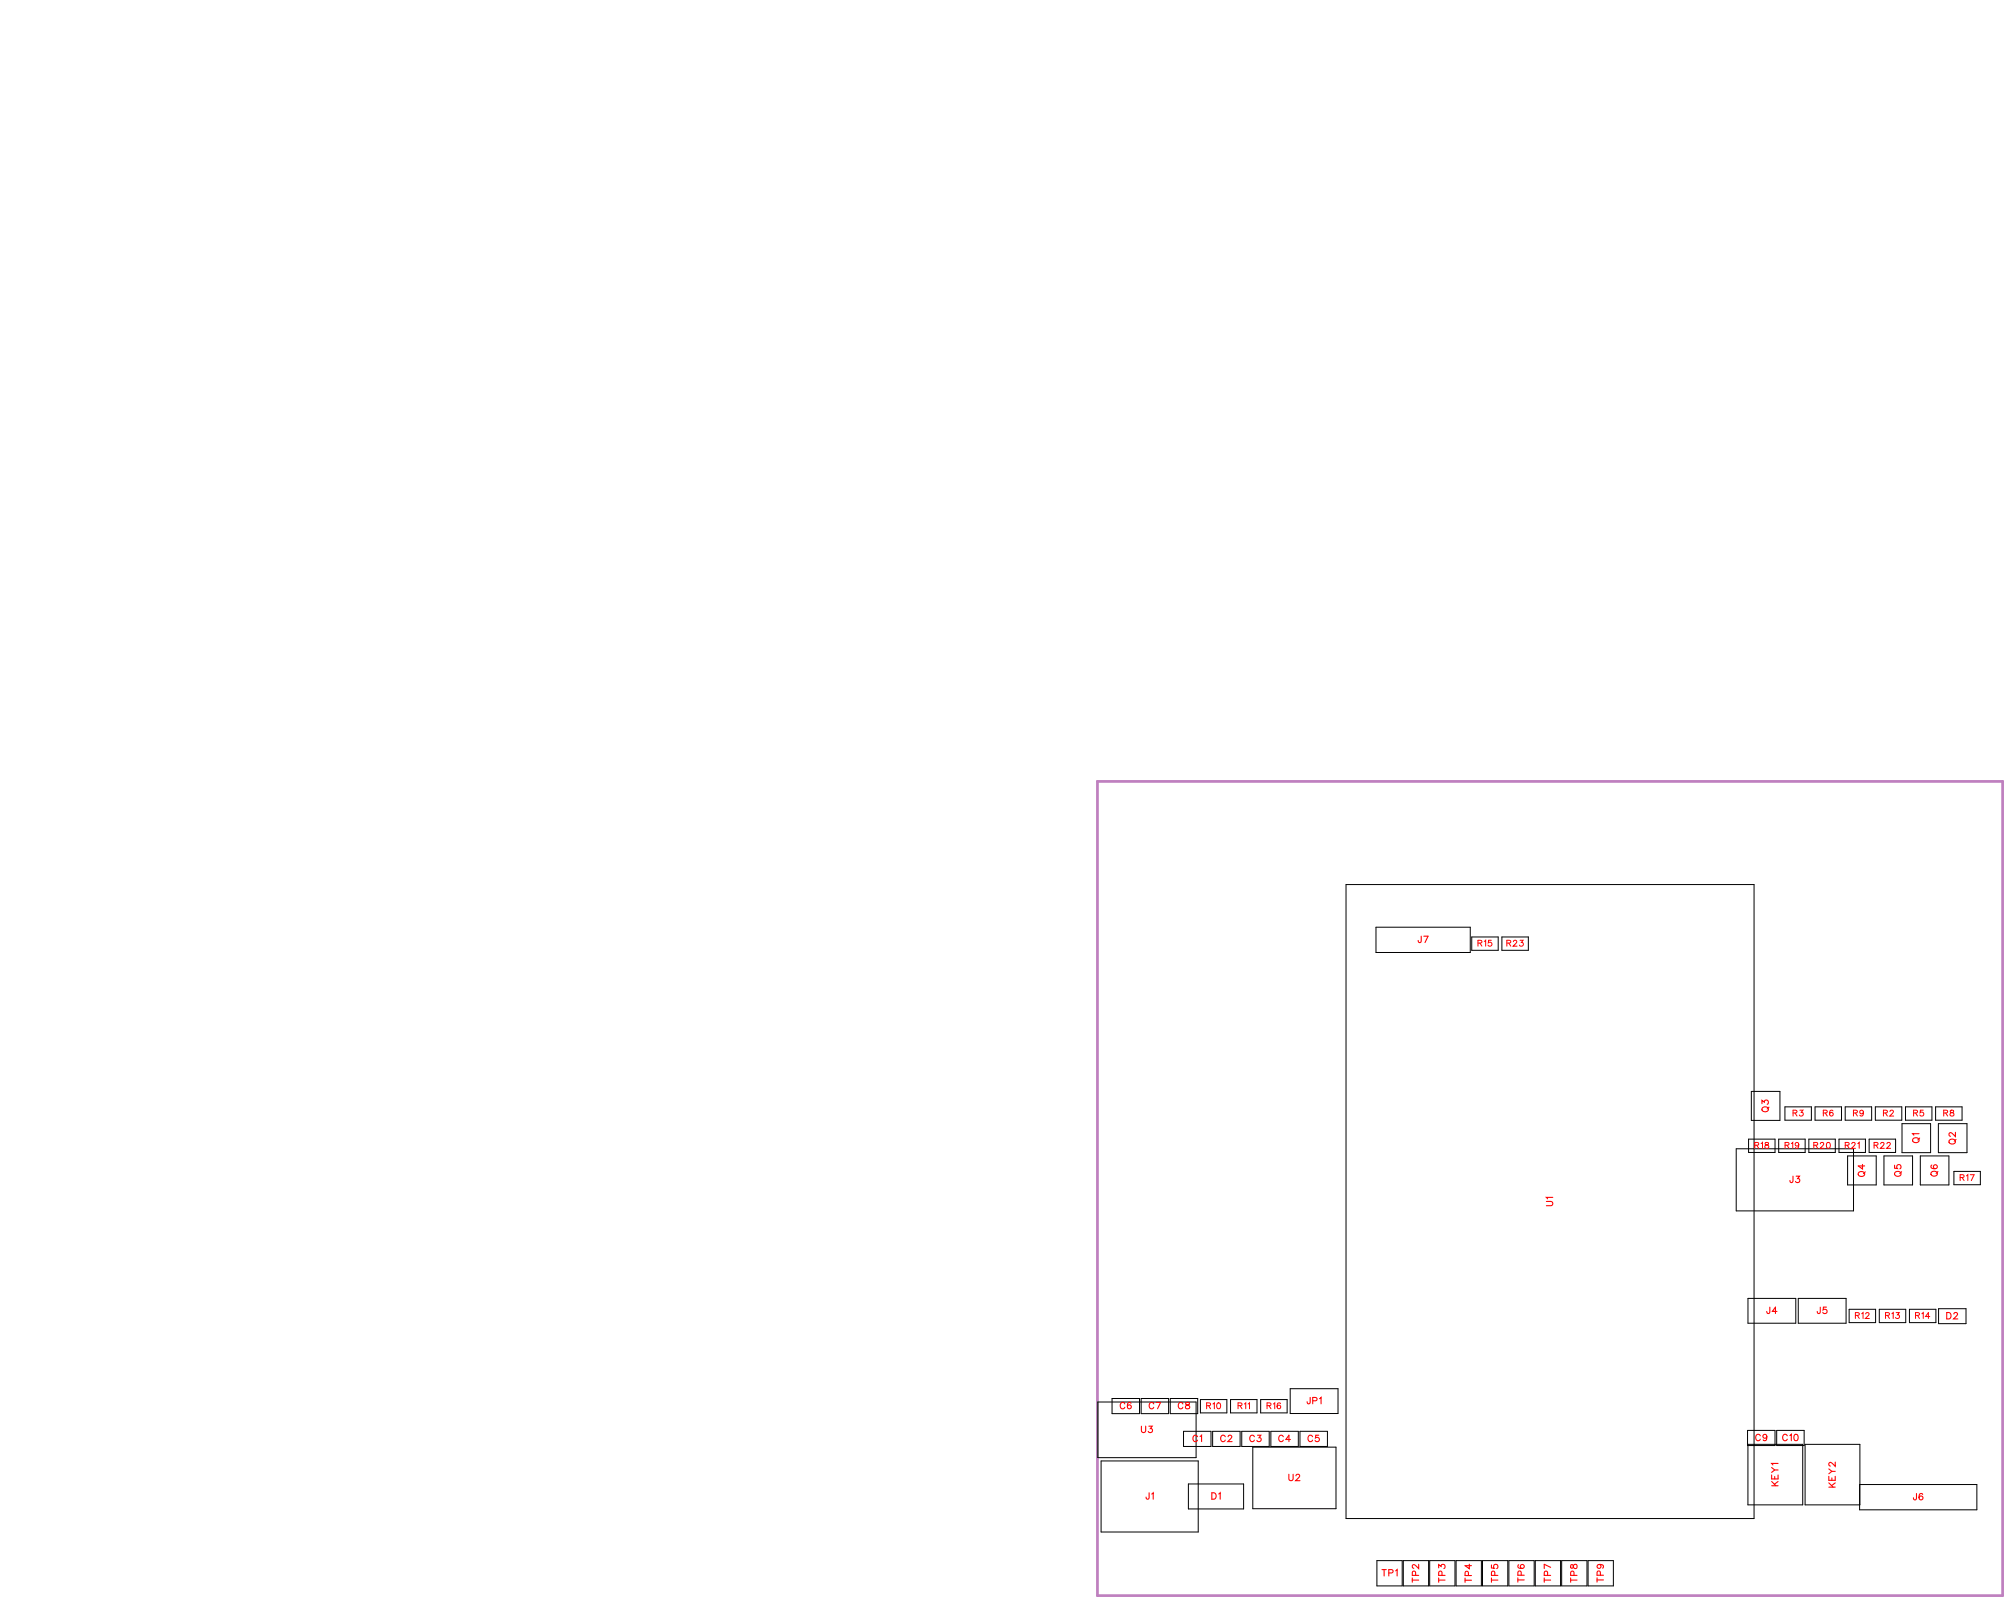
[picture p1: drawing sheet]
<svg xmlns="http://www.w3.org/2000/svg" width="222mm" height="177mm" viewBox="0 0 222 177" stroke-linecap="round" stroke-linejoin="round" font-family="sans-serif">
<path d="M121.2 86.4h100v90h-100z" fill="none" stroke="#bf80bf" stroke-width=".25"/>
<g fill="none" stroke="#000" stroke-width=".11">
<path d="M148.7 97.8h45.1v70h-45.1zM152 102.5h10.4v2.8h-10.4zM162.6 103.6h2.9v1.4h-2.9zM165.9 103.6h2.9v1.4h-2.9zM191.8 127h13v6.8h-13zM193.2 125.9h2.9v1.5h-2.9zM193.5 120.6h3.1v3.2h-3.1zM196.5 125.9h2.9v1.5h-2.9zM197.2 122.3h2.9v1.5h-2.9zM199.8 125.9h2.9v1.5h-2.9zM200.5 122.3h2.9v1.5h-2.9zM203.2 125.9h2.9v1.5h-2.9z"/>
<path d="M203.8 122.3h3v1.5h-3zM204.1 127.8h3.2v3.2h-3.2zM206.5 125.9h2.9v1.5h-2.9zM207.2 122.3h2.9v1.5h-2.9zM208.1 127.8h3.2v3.2h-3.2zM210.1 124.2h3.2v3.2h-3.2zM210.5 122.3h2.9v1.5h-2.9zM212.1 127.8h3.2v3.2h-3.2zM213.8 122.3h2.9v1.5h-2.9zM214.1 124.2h3.2v3.2h-3.2zM215.8 129.5h3v1.4h-3zM121.3 154.9h10.8v6.2h-10.8z"/>
<path d="M122.8 154.6h3.1v1.6h-3.1zM126.1 154.6h3v1.6h-3zM129.3 154.6h3v1.6h-3zM130.7 158.2h3.1v1.7h-3.1zM132.6 154.7h2.9v1.5h-2.9zM134 158.2h3v1.7h-3zM135.9 154.7h3v1.5h-3zM137.2 158.2h3v1.7h-3zM138.4 159.9h9.2v6.8h-9.2zM139.3 154.7h2.9v1.5h-2.9zM140.4 158.2h3v1.7h-3zM142.5 153.5h5.3v2.7h-5.3z"/>
<path d="M143.6 158.2h3v1.7h-3zM193 158.1h3.1v1.7h-3.1zM193.1 159.6h6v6.7h-6zM193.1 143.5h5.3v2.7h-5.3zM196.3 158.1h3v1.7h-3zM198.7 143.5h5.2v2.7h-5.2zM199.4 159.6h6.1v6.7h-6.1zM204.3 144.7h2.9v1.5h-2.9zM207.6 144.7h2.9v1.5h-2.9zM210.9 144.7h3v1.5h-3zM214.2 144.6h3v1.7h-3zM121.6 161.5h10.8v7.8h-10.8z"/>
<path d="M131.3 164h6.1v2.8h-6.1zM152.1 172.5h2.8v2.8h-2.8zM155 172.5h2.8v2.8h-2.8zM157.9 172.5h2.8v2.8h-2.8zM160.9 172.5h2.7v2.8h-2.7zM163.8 172.5h2.8v2.8h-2.8zM166.7 172.5h2.8v2.8h-2.8zM169.6 172.5h2.8v2.8h-2.8zM172.5 172.5h2.8v2.8h-2.8zM175.4 172.5h2.8v2.8h-2.8zM205.4 164.1h13v2.8h-13z"/>
</g>
<g fill="none" stroke="#f00" stroke-width=".12">
<path d="M157 103.5v.6h-.3v-.2M157.3 103.5h.5l-.4 .7M170.8 132.8h.5l.2 .2-.1 .2-.6 .1M171.5 132.3h-.7l.2 .2M194.6 122v-.4l.3 .2a.24 .24 0 0 1 .4-.2 .24 .24 0 0 1-.1 .4M194.7 122.4a.35 .35 0 0 1 .5-.1 .35 .35 0 0 1 .1 .4 .33 .33 0 0 1-.4 .2 .33 .33 0 0 1-.2-.5zM195.4 122.4l-.2 .2M198.1 130l-.1 .6-.2 .1-.1-.2M198.4 130h.4l-.2 .3a.24 .24 0 0 1 .2 .3 .25 .25 0 0 1-.5 0M205.4 129.5a.35 .35 0 0 1 .4 0 .35 .35 0 0 1 .2 .4 .33 .33 0 0 1-.5 .1 .33 .33 0 0 1-.1-.5zM205.7 128.7v.5l-.4-.3h.7M206.1 129.5l-.2 .2"/>
<path d="M209.3 128.8v.3h.3a.25 .25 0 0 1 0-.3 .25 .25 0 0 1 .4 0 .25 .25 0 0 1-.1 .4M209.4 129.5a.35 .35 0 0 1 .4 0 .35 .35 0 0 1 .2 .4 .33 .33 0 0 1-.5 .1 .33 .33 0 0 1-.1-.5zM210.1 129.5l-.2 .2M211.4 125.8a.35 .35 0 0 1 .4 0 .35 .35 0 0 1 .2 .3 .33 .33 0 0 1-.5 .2 .33 .33 0 0 1-.1-.5zM212 125.3h-.7l.1 .2M212.1 125.8l-.2 .2M213.4 129.5a.35 .35 0 0 1 .4 0 .35 .35 0 0 1 .2 .3 .33 .33 0 0 1-.5 .2 .33 .33 0 0 1-.1-.5zM213.4 128.8h-.1a.35 .35 0 0 0 .3 .4 .35 .35 0 0 0 .4-.2 .22 .22 0 0 0-.2-.3 .22 .22 0 0 0-.2 .2 .22 .22 0 0 0 .2 .3M214.1 129.5l-.2 .2M215.4 126a.35 .35 0 0 1 .4-.1 .35 .35 0 0 1 .2 .4 .33 .33 0 0 1-.5 .1 .33 .33 0 0 1-.1-.4zM216 125.1v.5l-.3-.3-.3-.1-.1 .1v.1l.2 .2M216.1 125.9l-.2 .2"/>
<path d="M124.3 155.2a.26 .26 0 0 0-.3-.2 .26 .26 0 0 0-.3 .3v.1a.26 .26 0 0 0 .3 .3 .26 .26 0 0 0 .3-.2M124.9 155.1v-.1a.35 .35 0 0 0-.4 .3 .35 .35 0 0 0 .2 .4 .22 .22 0 0 0 .3-.2 .22 .22 0 0 0-.2-.2 .22 .22 0 0 0-.3 .2M126.1 157.6v.5l.2 .2 .2-.1 .1-.6M126.9 157.6h.4l-.2 .3a.24 .24 0 0 1 .2 .4 .25 .25 0 0 1-.5-.1M127.5 155.2a.26 .26 0 0 0-.3-.2 .26 .26 0 0 0-.3 .3v.1a.26 .26 0 0 0 .3 .3 .26 .26 0 0 0 .3-.2M127.7 155h.5l-.3 .7M130.7 155.2a.26 .26 0 0 0-.3-.2 .26 .26 0 0 0-.2 .3v.1a.26 .26 0 0 0 .2 .3 .26 .26 0 0 0 .3-.2M131 155v.2l.3 .1 .1 .2a.24 .24 0 0 1-.2 .2 .24 .24 0 0 1-.2-.2l.4-.3v-.2zM132.3 158.8a.26 .26 0 0 0-.3-.2 .26 .26 0 0 0-.2 .3v.2a.26 .26 0 0 0 .2 .2 .26 .26 0 0 0 .3-.1M132.6 158.8l.1-.2v.7M135.4 158.8a.26 .26 0 0 0-.3-.2 .26 .26 0 0 0-.3 .3v.2a.26 .26 0 0 0 .3 .2 .26 .26 0 0 0 .3-.1M135.7 158.8l.1-.2h.1l.2 .2-.1 .2-.4 .3h.5"/>
<path d="M138.6 158.8a.26 .26 0 0 0-.3-.2 .26 .26 0 0 0-.2 .3v.2a.26 .26 0 0 0 .2 .2 .26 .26 0 0 0 .3-.1M138.9 158.6h.4l-.2 .3a.24 .24 0 0 1 .2 .4 .25 .25 0 0 1-.5-.1M141.8 158.8a.26 .26 0 0 0-.3-.2 .26 .26 0 0 0-.2 .3v.2a.26 .26 0 0 0 .2 .2 .26 .26 0 0 0 .3-.1M142.6 159.1h-.6l.4-.5v.7M144.7 154.4v.7h-.2l-.1-.2M145 158.8a.26 .26 0 0 0-.3-.2 .26 .26 0 0 0-.2 .3v.2a.26 .26 0 0 0 .2 .2 .26 .26 0 0 0 .3-.1M145 154.8h.4l.1-.3-.5-.1v.8M145.7 158.6h-.4v.3a.25 .25 0 0 1 .4 0 .25 .25 0 0 1-.1 .4 .25 .25 0 0 1-.3-.1M145.8 154.6l.1-.2v.8M194.5 158.7a.26 .26 0 0 0-.3-.2 .26 .26 0 0 0-.2 .3v.2a.26 .26 0 0 0 .2 .2 .26 .26 0 0 0 .3-.1M195.2 158.8a.22 .22 0 0 1-.3 .1 .22 .22 0 0 1-.1-.3 .22 .22 0 0 1 .3 0l.1 .2a.34 .34 0 0 1-.3 .4l-.1-.1M195.5 144.5v.6h-.3v-.2"/>
<path d="M196.3 144.9h-.5l.3-.4v.7M197.4 158.7a.26 .26 0 0 0-.3-.2 .26 .26 0 0 0-.2 .3v.2a.26 .26 0 0 0 .2 .2 .26 .26 0 0 0 .3-.1M197.7 158.7l.2-.2v.7M198.3 158.6l.1-.1a.37 .37 0 0 1 .2 .4 .37 .37 0 0 1-.2 .3 .45 .45 0 0 1-.1-.6zM201.1 144.5l-.1 .6h-.2l-.1-.2M201.8 144.5h-.4v.3a.25 .25 0 0 1 .4 0 .25 .25 0 0 1-.1 .3 .25 .25 0 0 1-.3-.1M215.1 145.1h.2a.38 .38 0 0 1 .2 .3 .38 .38 0 0 1-.2 .4h-.2zM215.8 145.2l.2-.1h.1l.1 .1-.1 .2-.3 .4h.5M126.9 165v.6l-.2 .1-.1-.2M127.2 165.1l.2-.1v.7M133.9 165h.2a.38 .38 0 0 1 .3 .3 .38 .38 0 0 1-.3 .4h-.2zM134.6 165.1l.2-.1v.7"/>
<path d="M142.4 162.9v.5l.2 .2 .2-.1v-.6M143.2 163.1l.1-.2h.1l.2 .2-.1 .2-.4 .3h.5M152.7 173.5h.4M152.9 173.5v.7M153.4 173.8h.4l.1-.3h-.5v.7M154.2 173.6l.1-.1v.7M156 174.6h.7M156 174.4v.5M156.4 174.1l-.1-.4h-.2l-.1 .4h.7M156.7 172.9v.5l-.3-.4-.3-.1-.1 .2v.1l.2 .1M158.9 173.3v-.4l.3 .2a.24 .24 0 0 1 .4-.2 .25 .25 0 0 1-.1 .5M158.9 174.6h.7"/>
<path d="M158.9 174.4v.5M159.3 174.1v-.4h-.3l-.1 .4h.7M161.8 174.6h.8M161.8 174.4v.5M162.2 174.1v-.4h-.3l-.1 .4h.8M162.3 172.9v.5l-.5-.4h.8M164.8 173v.3h.3a.25 .25 0 0 1 0-.4 .25 .25 0 0 1 .3 .1 .25 .25 0 0 1-.1 .4M164.8 174.6h.7M164.8 174.4v.5M165.1 174.1v-.4h-.3v.4h.7M167.7 174.6h.7M167.7 174.4v.4"/>
<path d="M167.8 172.9l-.1 .1a.35 .35 0 0 0 .3 .4 .35 .35 0 0 0 .4-.3 .22 .22 0 0 0-.2-.2 .22 .22 0 0 0-.3 .2 .22 .22 0 0 0 .2 .2M168 174.1v-.4h-.3v.4h.7M170.6 174.6h.7M170.6 174.4v.5M171 174.1l-.1-.4h-.2l-.1 .4h.7M171.3 173.2l-.7-.3v.5M173.5 174.6h.7M173.5 174.4v.5M173.5 173v.3h.2l.3-.4a.24 .24 0 0 1 .2 .2 .24 .24 0 0 1-.2 .3l-.2-.1-.1-.3zM173.9 174.1l-.1-.4h-.2l-.1 .4h.7M176.4 174.6h.7M176.4 174.4v.4"/>
<path d="M176.7 172.9a.22 .22 0 0 1 .1 .3 .22 .22 0 0 1-.3 .1 .22 .22 0 0 1 0-.4h.2a.34 .34 0 0 1 .4 .3l-.1 .1M176.8 174.1v-.4h-.3l-.1 .4h.7M195.7 164.2h.7M195.7 163.7l.5 .5M195.7 163v.5h.7v-.5M195.7 162.2l.3 .3M196 163.2v.3M196.4 162.5h-.4l-.3 .2M196.4 161.7h-.7l.1 .2M196.4 163.7l-.4 .3M202 164.4h.7M202 163.9l.5 .5"/>
<path d="M202 163.2v.4h.7v-.4M202 162.3l.4 .3M202.4 163.3v.3M202.7 162.6h-.3l-.4 .3M202.7 161.6v.5l-.3-.4-.2-.1-.2 .2v.1l.2 .1M202.7 163.9l-.4 .3M211.7 165.1v.6h-.3v-.2M212.4 165.2v-.1a.35 .35 0 0 0-.5 .2 .35 .35 0 0 0 .3 .5 .22 .22 0 0 0 .2-.2 .22 .22 0 0 0-.2-.3 .22 .22 0 0 0-.2 .2"/>
</g>
<g fill="none" stroke="#f00" stroke-width=".11">
<path d="M163.3 104.2h.3l.1-.2-.4-.1v.7M163.5 104.2l.2 .4M164 104l.1-.1v.7M164.8 103.9h-.4v.3a.23 .23 0 0 1 .4 0 .23 .23 0 0 1-.1 .3 .23 .23 0 0 1-.3-.1M166.5 104.2h.3l.1-.2-.4-.1v.7M166.7 104.2l.2 .4M167.2 104.1l.1-.2 .3 .1-.4 .6h.4M167.9 103.9h.4l-.2 .3a.22 .22 0 0 1 .1 .3 .22 .22 0 0 1-.4-.1M193.9 126.6l.3-.1 .1-.2h-.4v.6M194.1 126.6l.2 .3M194.5 126.4l.2-.1v.6M195 126.3v.2l.4 .2a.22 .22 0 0 1-.2 .2 .22 .22 0 0 1-.2-.2l.4-.3-.1-.1z"/>
<path d="M197.2 126.6l.4-.1v-.2h-.4v.6M197.4 126.6l.2 .3M197.9 126.4l.1-.1v.6M198.1 123h.3l.1-.2-.4-.1v.6M198.3 123l.2 .3M198.7 126.5a.2 .2 0 0 1-.3 .1 .2 .2 0 0 1 0-.3 .2 .2 0 0 1 .3 .1v.1a.31 .31 0 0 1-.2 .4l-.2-.1M198.8 122.7h.4l-.2 .2a.22 .22 0 0 1 .1 .4 .22 .22 0 0 1-.3-.1M200.4 126.6l.3-.1 .1-.2h-.4v.6M200.6 126.6l.2 .3M201.1 126.4l.1-.1 .3 .1-.4 .5h.4M201.4 123h.4v-.2l-.4-.1v.6M201.6 123l.3 .3"/>
<path d="M201.9 126.3a.32 .32 0 0 1 .3 .2 .32 .32 0 0 1-.2 .4l-.2-.1v-.3zM202.5 122.8v-.1a.32 .32 0 0 0-.4 .3 .32 .32 0 0 0 .2 .3 .2 .2 0 0 0 .2-.1 .2 .2 0 0 0-.2-.3 .2 .2 0 0 0-.2 .2M203.8 126.6l.4-.1v-.2h-.4v.6M204.1 126.6l.2 .3M204.6 126.4l.1-.1 .2 .1-.4 .5h.5M204.7 123h.4l.1-.2-.5-.1v.6M205 123l.2 .3M205.2 126.4l.2-.1v.6M205.8 122.9a.2 .2 0 0 1-.2 .2 .2 .2 0 0 1-.1-.3 .2 .2 0 0 1 .3 0v.1a.31 .31 0 0 1-.2 .4h-.1M207 126.6l.4-.1v-.2h-.4v.6M207.2 126.6l.3 .3M207.8 126.4l.1-.1 .2 .1-.4 .5h.5"/>
<path d="M208.1 123h.3l.1-.2-.4-.1v.6M208.3 123l.2 .3M208.4 126.4l.2-.1 .2 .1-.4 .5h.5M208.8 122.8l.1-.1 .3 .1-.4 .5h.4M211.4 123h.4v-.2l-.4-.1v.6M211.6 123l.2 .3M212.5 122.7h-.4v.3a.23 .23 0 0 1 .4 0 .23 .23 0 0 1-.1 .3 .23 .23 0 0 1-.3-.1M214.7 123h.4v-.2l-.4-.1v.6M214.9 123l.3 .3M215.5 122.7v.2l.4 .2a.22 .22 0 0 1-.3 .3 .22 .22 0 0 1-.2-.3l.4-.3v-.1zM216.5 130.1h.4v-.2l-.4-.1v.7M216.8 130.1l.2 .4"/>
<path d="M217.2 130l.2-.2v.7M217.6 129.8h.5l-.3 .7M133.3 155.4l.4-.1v-.2l-.4-.1v.7M133.5 155.4l.2 .3M134 155.2l.1-.2v.7M134.5 155.1a.32 .32 0 0 1 .4 .2 .32 .32 0 0 1-.2 .4l-.3-.1v-.3zM136.8 155.4l.3-.1 .1-.2-.4-.1v.7M137 155.4l.2 .3M137.5 155.2l.1-.2v.7M137.9 155.2l.1-.2v.7M140 155.4l.3-.1 .1-.2-.4-.1v.7M140.2 155.4l.2 .3"/>
<path d="M140.7 155.2l.1-.2v.7M141.5 155.1h-.1a.32 .32 0 0 0-.4 .2 .32 .32 0 0 0 .3 .4 .2 .2 0 0 0 .2-.2 .2 .2 0 0 0-.2-.2 .2 .2 0 0 0-.2 .2M205 145.4l.3-.1 .1-.2h-.4v.6M205.2 145.4l.2 .3M205.7 145.2l.1-.1v.6M206.1 145.2l.1-.1 .3 .1-.4 .5h.4M208.3 145.4l.4-.1v-.2h-.4v.6M208.5 145.4l.2 .3M209 145.2l.1-.1v.6M209.5 145.1h.3l-.2 .2a.22 .22 0 0 1 .2 .4 .22 .22 0 0 1-.4-.1M211.6 145.4l.4-.1v-.2h-.4v.6M211.8 145.4l.2 .3"/>
<path d="M212.3 145.2l.2-.1v.6M213.2 145.5h-.5l.3-.4v.6"/>
</g>
<g font-size="1.2" fill="#fff">
<text x="156.6" y="104.5">J7</text>
<text x="195.6" y="122.9" transform="rotate(-90 195.6 122.9)">Q3</text>
<text x="197.7" y="131">J3</text>
<text x="206.3" y="130.1" transform="rotate(-90 206.3 130.1)">Q4</text>
<text x="210.3" y="130.1" transform="rotate(-90 210.3 130.1)">Q5</text>
<text x="212.3" y="126.3" transform="rotate(-90 212.3 126.3)">Q1</text>
<text x="214.3" y="130" transform="rotate(-90 214.3 130)">Q6</text>
<text x="216.3" y="126.5" transform="rotate(-90 216.3 126.5)">Q2</text>
<text x="171.8" y="133.3" transform="rotate(-90 171.8 133.3)">U1</text>
<text x="195.1" y="145.5">J4</text>
<text x="200.7" y="145.5">J5</text>
<text x="215" y="146.1">D2</text>
<text x="123.7" y="156">C6</text>
<text x="126.9" y="156">C7</text>
<text x="130.1" y="156">C8</text>
<text x="144.3" y="155.4">JP1</text>
<text x="126" y="158.6">U3</text>
<text x="131.7" y="159.6">C1</text>
<text x="134.8" y="159.6">C2</text>
<text x="138" y="159.6">C3</text>
<text x="141.2" y="159.6">C4</text>
<text x="144.4" y="159.6">C5</text>
<text x="193.9" y="159.5">C9</text>
<text x="196.9" y="159.5">C10</text>
<text x="126.5" y="166">J1</text>
<text x="133.8" y="166">D1</text>
<text x="142.3" y="163.9">U2</text>
<text x="196.7" y="164.3" transform="rotate(-90 196.7 164.3)">KEY1</text>
<text x="203" y="164.4" transform="rotate(-90 203 164.4)">KEY2</text>
<text x="211.3" y="166.1">J6</text>
<text x="152.6" y="174.5">TP1</text>
<text x="157" y="174.9" transform="rotate(-90 157 174.9)">TP2</text>
<text x="159.9" y="174.9" transform="rotate(-90 159.9 174.9)">TP3</text>
<text x="162.8" y="174.9" transform="rotate(-90 162.8 174.9)">TP4</text>
<text x="165.8" y="174.9" transform="rotate(-90 165.8 174.9)">TP5</text>
<text x="168.7" y="174.9" transform="rotate(-90 168.7 174.9)">TP6</text>
<text x="171.6" y="174.9" transform="rotate(-90 171.6 174.9)">TP7</text>
<text x="174.5" y="174.9" transform="rotate(-90 174.5 174.9)">TP8</text>
<text x="177.4" y="174.9" transform="rotate(-90 177.4 174.9)">TP9</text>
</g>
<g font-size="1.1" fill="#fff">
<text x="163.2" y="104.8">R15</text>
<text x="166.4" y="104.8">R23</text>
<text x="198" y="123.6">R3</text>
<text x="201.4" y="123.6">R6</text>
<text x="204.7" y="123.6">R9</text>
<text x="208" y="123.6">R2</text>
<text x="211.3" y="123.6">R5</text>
<text x="214.7" y="123.6">R8</text>
<text x="193.8" y="127.2">R18</text>
<text x="197.1" y="127.2">R19</text>
<text x="200.3" y="127.2">R20</text>
<text x="203.8" y="127.2">R21</text>
<text x="207" y="127.2">R22</text>
<text x="216.5" y="130.8">R17</text>
<text x="204.9" y="146">R12</text>
<text x="208.2" y="146">R13</text>
<text x="211.6" y="146">R14</text>
<text x="133.2" y="156">R10</text>
<text x="136.7" y="156">R11</text>
<text x="139.9" y="156">R16</text>
</g>
</svg>
